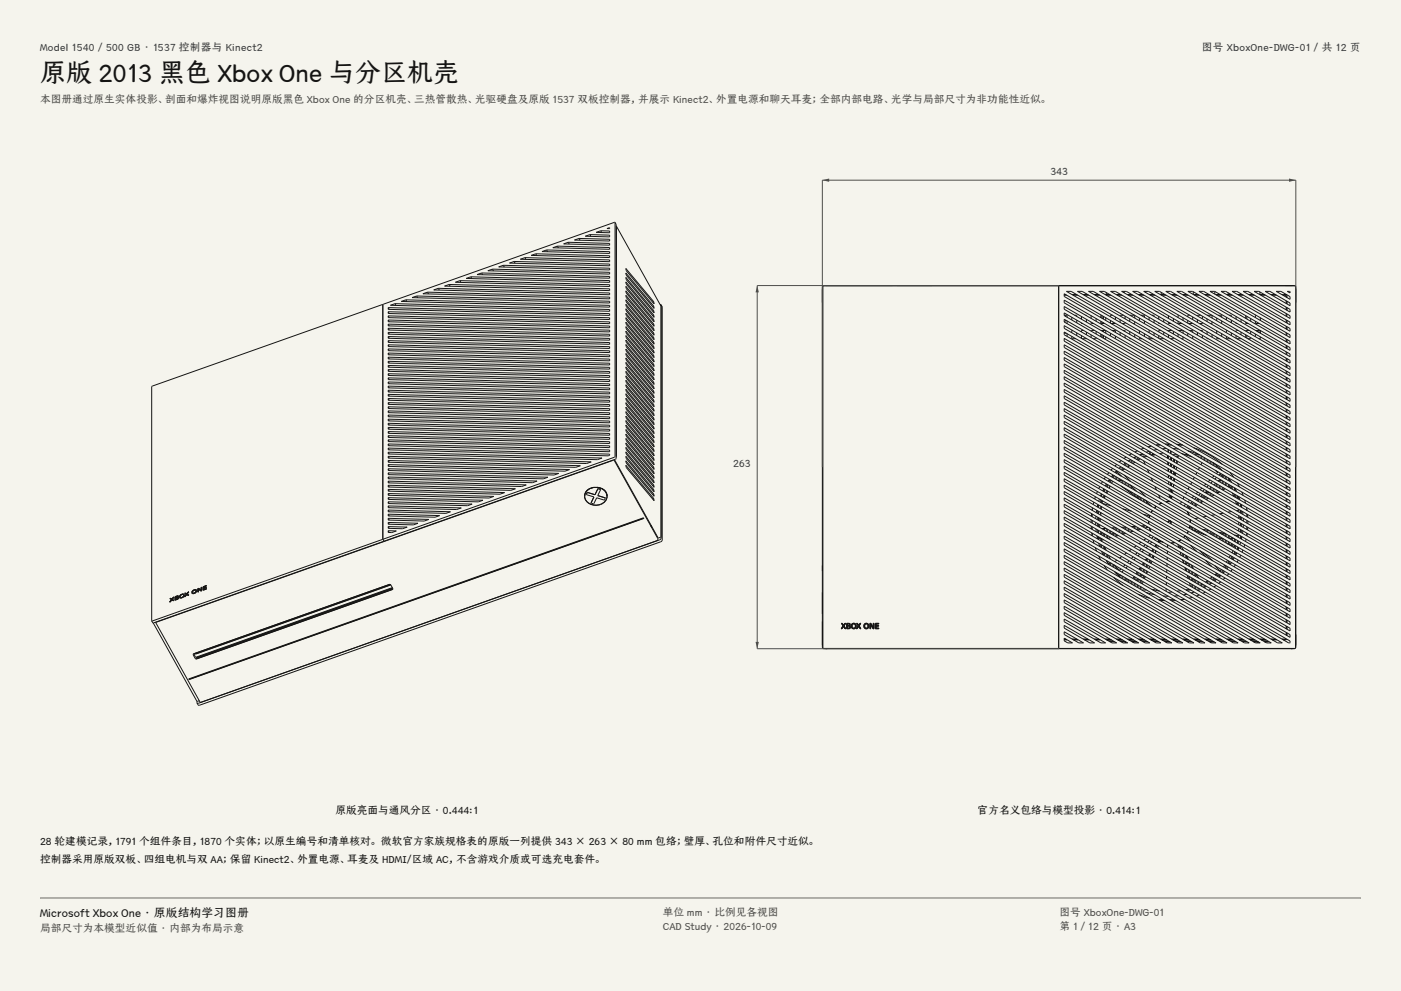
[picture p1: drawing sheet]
<svg xmlns="http://www.w3.org/2000/svg" width="420mm" height="297mm" viewBox="0 0 420 297" stroke-linecap="round" stroke-linejoin="round" font-family="sans-serif">
<g fill="#f5f4ed">
<path d="M0 0h420v297h-420z"/>
<path d="M12 12h396v275h-396z"/>
</g>
<g fill="none" stroke="#141413" stroke-width=".3">
<path d="M149.5 80l1.4-.5 31.9 .9v.5zM150.9 79.5l.3 .5M152.7 78.8l1.4-.4 28.7 .7v.6zM154.1 78.4l.3 .5M156 77.7l1.4-.5 25.4 .7v.5zM157.4 77.2l.3 .5M159.2 76.5l1.4-.4 22.2 .6v.5zM160.6 76.1l.3 .5M162.5 75.4l1.4-.5 18.9 .5v.6zM163.9 74.9l.3 .5M165.7 74.2l1.4-.4 15.7 .4v.5zM167.1 73.8l.3 .5"/>
<path d="M169 73.1l1.3-.5 12.5 .3v.6zM170.3 72.6l.3 .5M172.2 71.9l1.4-.4 9.2 .2v.5zM173.6 71.5l.3 .5M175.5 70.8l1.3-.5 6 .2v.5zM176.8 70.3l.3 .5M178.7 69.6l1.4-.4h2.7v.6zM180.1 69.2l.3 .5M182 68.5l.8-.2v.2zM184.4 66.7l-.1 70.2-69.5 24.6M184.4 66.7l-69.6 24.7M184.4 66.7l.3 .5"/>
<path d="M184.7 67.2h.1M184.7 67.2l-.1 70.3-69.5 24.6M184.7 67.8h.1M184.8 67.8h.1M184.8 67.8l13.4 24M184.8 67.8l-.1 69.2M114.8 91.3l-69.3 24.5v70.3M114.8 91.3v.1M114.8 91.3h.1M114.8 91.4v70.1M116.4 92.2l66.4 1.8v.5l-66.4-1.8zM116.4 93.4l66.4 1.8v.6l-66.4-1.8z"/>
<path d="M116.4 94.7l66.4 1.8v.5l-66.4-1.8zM116.4 95.9l66.4 1.8v.5l-66.4-1.8zM116.4 97.1l66.4 1.9v.5l-66.4-1.8zM116.4 98.4l66.4 1.8v.5l-66.4-1.8zM116.4 99.6l66.4 1.8v.6l-66.4-1.9zM116.4 99.6l.3 .6M116.4 97.1l.3 .6M116.4 95.9l.3 .5M116.4 94.7l.3 .5M116.4 93.4l.3 .6M116.4 92.2l.3 .5M116.4 98.4l.3 .5"/>
<path d="M117 91.5l1.4-.5 64.4 1.8v.5zM118.4 91l.3 .5M120.3 90.3l1.4-.4 61.1 1.6v.5zM121.7 89.9l.3 .5M123.5 89.2l1.4-.5 57.9 1.6v.5zM124.9 88.7l.3 .5M126.8 88l1.4-.4 54.6 1.4v.6zM128.2 87.6l.3 .5M130 86.9l1.4-.5 51.4 1.4v.5zM131.4 86.4l.3 .5M133.3 85.7l1.3-.4 48.2 1.3v.5zM134.6 85.3l.3 .5"/>
<path d="M136.5 84.6l1.4-.5 44.9 1.2v.6zM137.9 84.1l.3 .5M139.8 83.4l1.3-.4 41.7 1.1v.5zM141.1 83l.3 .5M143 82.3l1.4-.5 38.4 1.1v.5zM144.4 81.8l.3 .5M146.3 81.1l1.3-.4 35.2 .9v.5zM147.6 80.7l.3 .5M187.6 80.5l8.4 9.9 .1 .7-8.4-10zM187.6 81.8l8.4 10 .1 .6-8.4-9.9zM187.6 83.1l8.4 10 .1 .7-8.4-10zM187.6 84.5l8.4 9.9 .1 .7-8.4-10z"/>
<path d="M187.6 85.8l8.4 10 .1 .7-8.4-10zM187.6 87.2l8.4 9.9 .1 .7-8.4-10zM187.6 88.5l8.4 10 .1 .6-8.4-9.9zM187.6 89.8l8.4 10 .1 .7-8.4-10zM187.6 91.2l8.4 9.9 .1 .7-8.4-10zM187.6 92.5l8.4 10 .1 .7-8.4-10zM187.6 93.9l8.4 9.9 .1 .7-8.4-10zM187.6 95.2l8.4 10 .1 .6-8.4-9.9zM187.6 96.5l8.4 10 .1 .7-8.4-10zM187.6 97.9l8.4 10 .1 .6-8.4-10zM187.6 99.2l8.4 10 .1 .7-8.4-10zM196 90.4l-.4 .1"/>
<path d="M196 91.8l-.4 .1M196 93.1l-.4 .1M196 94.4l-.4 .2M196 95.8l-.4 .1M196 97.1l-.4 .1M196 98.5l-.4 .1M196 99.8l-.4 .1M197.9 91.3l.3 .1M198.2 91.8h.1M198.2 91.4v69.9l-.2 .4-138.5 49.1-.4-.1M198.2 91.4l.3 .5M198.2 91.8v69.1l-.9 .3"/>
<path d="M198.4 91.9h.1M198.5 91.9v70l-.2 .4-138.4 49-.4 .1-.4-.7M246.7 86.6l-.2 .1M247.6 85.6l-.1 .1M317.4 85.9l-.2-.2h-70.3l-.2 .2 .1 108.4h70.4l.2-.2M317.4 85.9l.2-.2h70.6l.2 .2-.1 108.4h-70.7l-.2-.2M317.4 85.9v108.2M319 94.5h.9v.6M319 88l67.7 39.1v.8l-67.7-39.1zM319 89.9l67.7 39.1v.8l-67.7-39zM319 91.9l67.7 39v.9l-67.7-39.1zM319 93.8l67.7 39.1v.8l-67.7-39.1z"/>
<path d="M319 95.7l67.7 39.1v.8l-67.7-39.1zM319 97.6l67.7 39.1v.8l-67.7-39.1zM319 99.5l67.7 39.1v.8l-67.7-39.1zM319 88.3h.4M319 99.9h.6M319 99.6h.2M319 88.5h.8M319.5 95.9l-.4 .6M319.6 94.5l-.2 .3M319.7 87.3h1.4l65.6 37.9v.8zM319.9 96.2l-.1 .8M321.3 95.1v.8"/>
<path d="M321.3 88.3h1.5M321.5 99l-.2 .2v.5M321.7 88.5h1.4M322.2 94.5h.6v.3M322.5 88.1v.2M322.8 95.9v.9M322.8 99.8v.8M323 87.3h1.4l62.3 36v.8zM324.2 96.8l.4 .2M324.2 94.8v.9M324.7 88.3h1.4M324.8 99l-.6 .1v.4"/>
<path d="M325 88.5h1.4M325.5 94.5l.2 .1M325.7 88.1v.2M325.7 94.6h.1M325.7 95.7v.8M325.7 99.5v.8M326.3 87.3h1.4l59 34.1v.8zM327.1 96.5v.4l.8 .1M327.1 94.6v.8M328 88.3h1.4M328.1 99h-.9l-.1 .2M328.3 88.5h1.4"/>
<path d="M328.6 95.5v.8M328.6 99.3v.8M329.6 87.3h1.4l55.7 32.2v.8zM330 96.3v.6l1.2 .1M330.1 99l1.4 .1v.8M330.2 94.5l-.2 .1v.6M330.3 94.6v.8M330.3 96.5v.5M330.3 99v.2M330.7 94.8v.8M330.7 96.7v.3M330.7 99v.4"/>
<path d="M331.3 88.3h1.4M331.5 95.2v.8M331.6 88.5h1.4M331.7 87.7v.6M332.9 96.8v.1M332.9 96v.8M332.9 99.9v.8M332.9 87.3h1.4l52.4 30.3v.8zM333 96.1h-.1M333.4 99l.9 .1 .1 .5M333.5 94.5h-.6v.4M333.8 96.5h.1"/>
<path d="M333.8 96.5l-.2 .5M334.4 96.9l-1.3 .1M334.4 95v.8M334.6 88.3h1.4M334.9 88.5h1.5M335.8 95.8v.8M335.8 99.6v.8M336.3 87.3h1.4l49 28.4v.8zM336.7 99l.5 .1 .1 .3M336.8 94.5h-.9l-.1 .2M337 87.3v.5M337.3 96.7l-.1 .3h-.8"/>
<path d="M337.3 94.7v.9M337.9 88.3h1.4M338.3 88.5h1.4M338.7 95.6v.8M338.7 99.4v.8M338.7 94.5h1.4l.1 .8M339.6 87.3h1.4l45.7 26.4v.9zM340 99l.2 .1M340.2 96.4l-.1 .5-.4 .1M341.2 88.3h1.4M341.6 88.5h1.4M341.6 95.3v.8"/>
<path d="M341.6 99.2v.8M341.6 99.1v.1M342 94.5h1l.1 .6M342.9 87.3h1.4l42.4 24.5v.8zM343.1 96.2l-.1 .8M343.5 87.3v.4M344.5 95.1v.8M344.5 88.3h1.4M344.7 99l-.2 .2v.5M344.9 88.5h1.4M345.3 94.5h.6l.1 .3M346 95.9v.9"/>
<path d="M346 99.8v.8M346.2 87.3h1.4l39.1 22.6v.8zM347.4 96.8l.3 .2M347.4 94.8v.9M347.8 88.3h1.4M348 99l-.6 .1v.4M348.1 87.6v.7M348.2 88.5h1.4M348.7 94.5l.2 .1M348.9 94.6h.1M348.9 95.7v.8M348.9 99.5v.8"/>
<path d="M349.5 87.3h1.4l35.8 20.7v.8zM350.3 96.5v.4l.7 .1M350.3 94.6v.8M351.1 88.3h1.4M351.3 99h-.9l-.1 .2M351.5 88.5h1.4M351.8 95.5v.8M351.8 99.3v.8M352.8 87.3h1.4l32.5 18.8v.8zM353.1 87.3v.2M353.2 96.3v.6l1.2 .1M353.2 99l1.4 .1 .1 .8"/>
<path d="M353.4 94.5l-.2 .1v.6M354.5 88.3h1.4M354.7 95.2v.8M354.8 88.5h1.4M356.1 96.8v.1M356.1 96v.8M356.1 99.9v.8M356.1 87.3h1.4l29.2 16.9v.8zM356.5 99l1 .1 .1 .5M356.7 94.5h-.6v.4M357.5 96.9l-1.2 .1M357.6 95v.8"/>
<path d="M357.7 87.4v.9M357.8 88.3h1.4M358.1 88.5h1.4M359 95.8v.8M359 99.6v.8M359.4 87.3h1.4l25.9 15v.8zM359.8 99l.6 .1 .1 .3M360 94.5h-.9l-.1 .2M360.5 96.7l-.2 .3h-.7M360.5 94.7v.9M361.1 88.3h1.4M361.4 88.5h1.4"/>
<path d="M361.9 95.6v.8M361.9 99.4v.8M361.9 94.5h1.4l.1 .8M362.7 87.3h1.4l22.6 13.1v.8zM363.2 99h.1M363.2 99l.2 .1M363.4 96.4l-.1 .5-.4 .1M364.2 87.3v.9M364.4 88.3h1.4M364.7 88.5h1.4M364.8 95.3v.8M364.8 99.2v.8"/>
<path d="M364.8 99.1v.1M365.2 94.5h1v.6M366 87.3h1.5l19.2 11.2v.8zM366.2 96.2v.8M367.7 95.1v.8M367.7 88.3h1.4M367.9 99l-.2 .2v.5M368.1 88.5h1.4M368.2 87.7v.6M368.5 94.5h.6v.3M369.1 95.9v.9v-.5M369.1 99.8v.8"/>
<path d="M369.4 87.3h1.4l15.9 9.2v.9zM370.6 96.8l.3 .2M370.6 94.8v.9M371 88.3h1.4M371.2 99l-.6 .1v.4M371.4 88.5h1.4M371.8 94.5l.2 .1M372 94.6h.1M372 95.7v.8M372 99.5v.8M372.7 87.3h1.4l12.6 7.3v.8zM373.4 96.5l.1 .4 .7 .1"/>
<path d="M373.4 94.6v.8M373.8 94.8v.8M373.8 96.7v.3M373.8 99v.4M374.3 88.3h1.4M374.5 99h-.9l-.2 .2M374.7 88.5h1.4M374.9 95.5v.8M374.9 99.3v.8M376 87.3h1.4l9.3 5.4v.8zM376.3 96.3l.1 .6 1.1 .1M376.5 99v.1"/>
<path d="M376.5 99h-.1M376.5 99l1.3 .1v.8M376.5 94.5l-.2 .1v.6M376.7 99a.91 .91 0 0 0 1.1 .5M377.6 88.3h1.4M377.7 87.5v.8M377.8 99.7h-.2M377.8 95.2v.8M378 88.5h1.4M379.3 87.3h1.4l6 3.5v.8zM380.9 88.3h1.4M381.3 88.5h1.4"/>
<path d="M382.6 87.3h1.4l2.7 1.6v.8zM384.2 88.3h.8M384.6 88.5h.8l.2 .5M385 88.3l.7 .1 .1 .8M385 88.3v.2M385.3 88.3l.1 .2M385.6 88.9h.2M385.6 90.1v.9M385.6 92v.9M385.6 94v.8M385.6 95.9v.8M385.6 97.8v.8"/>
<path d="M385.6 99.7v.8M385.8 90.3v.8M385.8 92.2v.8M385.8 94.1v.8M385.8 96v.8M385.8 97.9v.8M385.8 99.8v.8M385.9 87.3l.8 .1v.4zM387.4 85.6l.1 .1M388.3 85.7l-141.3-.1-.5 .5v107.8l.3 .4h141.5M388.4 85.8v108.4M388.4 86.6l.1 .1"/>
<path d="M116.4 100.9l66.4 1.8v.5l-66.4-1.8zM116.4 102.1l66.4 1.8v.5l-66.4-1.8zM116.4 103.3l66.4 1.8v.6l-66.4-1.8zM116.4 104.6l66.4 1.8v.5l-66.4-1.8zM116.4 105.8l66.4 1.8v.5l-66.4-1.8zM116.4 107l66.4 1.9v.5l-66.4-1.8zM116.4 108.3l66.4 1.8v.5l-66.4-1.8zM116.4 109.5l66.4 1.8v.6l-66.4-1.8zM116.4 110.8l66.4 1.8v.5l-66.4-1.8zM116.4 112l66.4 1.8v.5l-66.4-1.8zM116.4 113.2l66.4 1.8v.6l-66.4-1.8zM116.4 114.5l66.4 1.8v.5l-66.4-1.8z"/>
<path d="M116.4 115.7l66.4 1.8v.6l-66.4-1.9zM116.4 117l66.4 1.8v.5l-66.4-1.8zM116.4 118.2l66.4 1.8v.5l-66.4-1.8zM116.4 119.4l66.4 1.8v.6l-66.4-1.8zM116.4 119.4l.3 .6M116.4 118.2l.3 .5M116.4 115.7l.3 .5M116.4 114.5l.3 .5M116.4 113.2l.3 .6M116.4 117l.3 .5M116.4 112l.3 .5M116.4 110.8l.3 .5"/>
<path d="M116.4 109.5l.3 .6M116.4 108.3l.3 .5M116.4 104.6l.3 .5M116.4 103.3l.3 .6M116.4 102.1l.3 .5M116.4 100.9l.3 .5M116.4 107l.3 .6M116.4 105.8l.3 .5M187.6 105.9l8.4 10 .1 .7-8.4-10zM187.6 119.3l8.4 10 .1 .7-8.4-10zM187.6 100.6l8.4 9.9 .1 .7-8.4-10zM187.6 101.9l8.4 10 .1 .6-8.4-9.9z"/>
<path d="M187.6 103.2l8.4 10 .1 .7-8.4-10zM187.6 104.6l8.4 10 .1 .6-8.4-10zM187.6 107.3l8.4 9.9 .1 .7-8.4-10zM187.6 108.6l8.4 10 .1 .6-8.4-9.9zM187.6 118l8.4 10 .1 .6-8.4-9.9zM187.6 109.9l8.4 10 .1 .7-8.4-10zM187.6 111.3l8.4 10 .1 .6-8.4-9.9zM187.6 112.6l8.4 10 .1 .7-8.4-10zM187.6 114l8.4 9.9 .1 .7-8.4-10zM187.6 115.3l8.4 10 .1 .6-8.4-9.9zM187.6 116.6l8.4 10 .1 .7-8.4-10zM196 115.9l-.4 .1"/>
<path d="M196 101.1l-.4 .2M196 102.5l-.4 .1M196 103.8l-.4 .1M196 105.2l-.4 .1M196 106.5l-.4 .1M196 107.9l-.4 .1M196 109.2l-.4 .1M196 110.5l-.4 .2M196 111.9l-.4 .1M196 113.2l-.4 .1M196 114.6l-.4 .1M196 117.2l-.4 .2"/>
<path d="M196 118.6l-.4 .1M196 119.9l-.4 .1M319 101.4l67.7 39.1v.8l-67.7-39.1zM319 103.3l67.7 39.1v.8l-67.7-39.1zM319 105.2l67.7 39.1v.8l-67.7-39.1zM319 107.1l67.7 39.1v.8l-67.7-39zM319 109.1l67.7 39v.9l-67.7-39.1zM319 111l67.7 39.1v.8l-67.7-39.1zM319 112.9l67.7 39.1v.8l-67.7-39.1zM319 114.8l67.7 39.1v.8l-67.7-39.1zM319 116.7l67.7 39.1v.8l-67.7-39.1zM319 118.6l67.7 39.1v.8l-67.7-39.1z"/>
<path d="M319 101.5h.2M319.9 100v.8M321.3 100.8v.7h1.2M324.2 101.4h.1M324.2 100.6v.8M325.7 101.4l-1.3 .1M327.1 100.3v.9M328.6 101.2l-.1 .3h-.8M330 100.1v.8M330.3 100.3v.8M330.7 100.5v.8M331.5 101v.5h-.5"/>
<path d="M334.4 100.7l-.1 .8M337.3 100.5v.8M338.7 101.3l.4 .2M340.2 100.2v.9M341.6 101.1v.4h.8M343.1 100v.8M344.5 100.8v.7h1.2M347.4 101.4h.1M347.4 100.6v.8M348.9 101.4l-1.3 .1M350.3 100.3v.9M351.8 101.2l-.2 .3h-.7"/>
<path d="M353.2 100.1v.8M354.7 101l-.1 .5h-.4M357.6 100.7l-.1 .8M360.5 100.5v.8M361.9 101.3l.3 .2M363.4 100.2v.9M364.8 101.1v.4h.8M366.2 100v.8M367.7 100.8v.7h1.2M370.6 101.4h.1M370.6 100.6v.8M372 101.4l-1.2 .1"/>
<path d="M373.4 100.3v.9M373.8 100.5v.8M374.9 101.2l-.1 .3h-.7M376.3 100.1v.8M377.8 101v.5h-.4M385.6 101.6v.8M385.6 103.5v.8M385.6 105.4v.8M385.6 107.3v.9M385.6 109.3v.8M385.6 111.2v.8M385.6 113.1v.8"/>
<path d="M385.6 115v.8M385.6 116.9v.8M385.6 118.8v.8M385.8 101.7v.8M385.8 103.6v.8M385.8 105.5v.9M385.8 107.5v.8M385.8 109.4v.8M385.8 111.3v.8M385.8 113.2v.8M385.8 115.1v.8M385.8 117v.8"/>
<path d="M385.8 118.9v.8M116.4 134.3l66.4 1.8v.3l-.5 .2-65.9-1.8zM116.4 136.8l60.8 1.6-1.3 .5-59.5-1.6zM116.4 138l57.6 1.6-1.4 .5-56.2-1.6zM116.4 139.2l54.3 1.5-1.3 .5-53-1.4zM116.4 120.7l66.4 1.8v.5l-66.4-1.8zM116.4 121.9l66.4 1.8v.5l-66.4-1.8zM116.4 123.1l66.4 1.9v.5l-66.4-1.8zM116.4 124.4l66.4 1.8v.5l-66.4-1.8zM116.4 125.6l66.4 1.8v.6l-66.4-1.9zM116.4 126.9l66.4 1.8v.5l-66.4-1.8zM116.4 128.1l66.4 1.8v.5l-66.4-1.8z"/>
<path d="M116.4 129.3l66.4 1.8v.6l-66.4-1.8zM116.4 130.6l66.4 1.8v.5l-66.4-1.8zM116.4 131.8l66.4 1.8v.5l-66.4-1.8zM116.4 133.1l66.4 1.8v.5l-66.4-1.8zM116.4 135.5l64.1 1.8-1.4 .5-62.7-1.7zM116.4 139.2l.3 .6M116.4 138l.3 .5M116.4 136.8l.3 .5M116.4 135.5l.3 .6M116.4 130.6l.3 .5M116.4 123.1l.3 .6M116.4 120.7l.3 .5"/>
<path d="M116.4 134.3l.3 .5M116.4 133.1l.3 .5M116.4 131.8l.3 .5M116.4 129.3l.3 .6M116.4 128.1l.3 .5M116.4 126.9l.3 .5M116.4 125.6l.3 .6M116.4 124.4l.3 .5M116.4 121.9l.3 .5M183.8 137.9l-137.2 48.6M184 137.8l13.2 23.6M184.2 137.7l13.1 23.5"/>
<path d="M187.6 122l8.4 10 .1 .6-8.4-9.9zM187.6 123.4l8.4 9.9 .1 .7-8.4-10zM187.6 136.8l8.4 9.9 .1 .7-8.4-10zM187.6 120.7l8.4 9.9 .1 .7-8.4-10zM187.6 124.7l8.4 10 .1 .6-8.4-9.9zM187.6 127.4l8.4 9.9 .1 .7-8.4-10zM187.6 128.7l8.4 10 .1 .6-8.4-9.9zM187.6 130.1l8.4 9.9 .1 .7-8.4-10zM187.6 132.7l8.4 10 .1 .7-8.4-10zM187.6 134.1l8.4 9.9 .1 .7-8.4-10zM187.6 135.4l8.4 10 .1 .6-8.4-9.9zM187.6 138.1l8.4 10 .1 .6-8.4-9.9z"/>
<path d="M187.6 139.4l8.4 10 .1 .7-8.4-10zM187.6 126l8.4 10 .1 .7-8.4-10zM187.6 131.4l8.4 10 .1 .6-8.4-9.9zM196 128l-.4 .1M196 130.6l-.4 .2M196 132l-.4 .1M196 134.7l-.4 .1M196 137.3l-.4 .2M196 138.7l-.4 .1M196 121.3l-.4 .1M196 122.6l-.4 .1M196 123.9l-.4 .2"/>
<path d="M196 125.3l-.4 .1M196 126.6l-.4 .1M196 129.3l-.4 .1M196 133.3l-.4 .1M196 136l-.4 .1M319 120.5l67.7 39.1v.8l-67.7-39.1zM319 122.4l67.7 39.1v.8l-67.7-39zM319 124.4l67.7 39v.9l-67.7-39.1zM319 126.3l67.7 39v.9l-67.7-39.1zM319 128.2l67.7 39.1v.8l-67.7-39.1zM319 130.1l67.7 39.1v.8l-67.7-39.1zM319 132l67.7 39.1v.8l-67.7-39.1z"/>
<path d="M319 133.9l67.7 39.1v.8l-67.7-39.1zM319 135.8l67.7 39.1v.8l-67.7-39.1zM319 137.7l67.7 39.1v.8l-67.7-39.1zM319 139.6l67.7 39.1v.8l-67.7-39zM334.8 139.2l-.6 .5M336 139.9l-.5 .5M336.1 138l-.6 .5M337.3 138.9v.6M337.4 138.8l-.6 .4M337.5 138.9v.8M337.6 137l-.6 .4M338.2 139.2v.7"/>
<path d="M338.4 138v.3M338.4 139.4v.3M338.7 139.5l-.6 .5M338.9 137.7l-.6 .5M339.1 137.8v.9M339.2 136l-.7 .4M339.4 138v.8M340 137.1v.2M340 138.4v.3M340.3 138.5l-.7 .5M340.3 137v.4M340.6 136.8l-.7 .4"/>
<path d="M340.9 137v.8M341 135.1l-.8 .4M341.2 137.1v.8l.6-.4M341.7 136.3h1.3M342.5 136l-.9 .3M342.7 136.7v.2M342.8 136.7h-.1M342.8 136.7h.2v.3M342.8 138.1l.5 1.1M342.9 134.3l-.8 .3M343.7 136.7l-.1 .1M343.7 136.7h.1"/>
<path d="M343.9 136.8l-1 .2M344.5 135.3l-.9 .2M344.7 135.4v.8M344.8 135.4v.8M344.9 136.3h1.3M345.1 133.7l-.9 .2M345.5 135.8v.5M345.6 135.9v.4M346.3 136.3l-1 .2M346.7 133.4h1.2M346.9 134.7l-1 .2M347.7 133.2l-1.2 .2"/>
<path d="M348.7 135.7l-1 .3M349.7 134.4l-1.2 .1M349.8 133.4h1.4M350 136.5v.8v-.6h.3v.8M350.1 138.4v.9M350.2 133.1v.3M350.2 134.7v.8M350.3 133.1v.3M350.3 134.7v.8M350.3 138.6v.8M350.6 133l-1.3 .1M350.9 137v.8"/>
<path d="M350.9 138.9v.9M351 133.2v.2M351 135.1v.9M351 133.3v.1M351 135.2v.8M351.2 137.2v.8M351.2 139.1v.8M351.5 136.3h1.4M351.6 134.4l1.7 .2M351.8 137.6v.8M351.8 139.5v.8M352.1 137.7v.8"/>
<path d="M352.1 139.6v.8M352.7 140l-.1 .7M352.7 133.1l1.8 .3h-1.4M352.7 136.7v.3M352.7 138.1v.8M352.8 136.7h-.1M352.8 136.7h.2M353 136.7h.1M353 138.2l-.1 .8M353 136.7v.4M353.3 136.5l-.2 .7M354.1 135.9l3.3 1"/>
<path d="M355.4 136.3h.8M355.6 135.9v.4M355.7 136v.3M356.1 135.1l3.6 1.3M356.4 135.2v.1M356.5 135.2v.1M356.6 136.7h.1M357.3 136.9h.1M357.8 134.2a23.5 23.5 0 0 1 8.6 4.9M358.1 136.3h1.4M359.1 136.7v.1M359.2 136.7h-.1"/>
<path d="M359.2 136.7h.2M359.4 136.7h.1M359.4 136.7v.3M360 136.7v.7M360.1 136.7h-.1M360.1 136.7h.2M360.3 136.7h.1M360.3 136.7v.8M360.4 138.7l-.4 .6M360.9 137.1v.8M361.2 137.2v.8M361.9 137.6v.8"/>
<path d="M362.1 137.8v.8M362.8 138.1v.8M363 138.3v.8M363.5 138.6l2.9 2.4M363.7 138.7v.8M363.9 138.9v.7M364.6 139.4v.6M364.9 139.6v.5M385.6 120.7v.8M385.6 122.6v.8M385.6 124.5v.9M385.6 126.5v.8"/>
<path d="M385.6 128.4v.8M385.6 130.3v.8M385.6 132.2v.8M385.6 134.1v.8M385.6 136v.8M385.6 137.9v.8M385.6 139.8v.8M385.8 120.8v.9M385.8 122.8v.8M385.8 124.7v.8M385.8 126.6v.8M385.8 128.5v.8"/>
<path d="M385.8 130.4v.8M385.8 132.3v.8M385.8 134.2v.8M385.8 136.1v.8M385.8 138v.9M385.8 140v.8M116.4 159.1h2.4l-1.4 .5h-1zM116.4 140.5l51.1 1.4-1.4 .5-49.7-1.4zM116.4 141.7l47.9 1.3-1.4 .5-46.5-1.3zM116.4 143l44.6 1.2-1.4 .5-43.2-1.2zM116.4 144.2l41.4 1.1-1.4 .5-40-1.1zM116.4 145.4l38.1 1.1-1.4 .5-36.7-1z"/>
<path d="M116.4 146.7l34.9 .9-1.4 .5-33.5-.9zM116.4 147.9l31.6 .9-1.4 .5-30.2-.9zM116.4 149.1l28.4 .8-1.4 .5-27-.7zM116.4 150.4l25.1 .7-1.3 .5-23.8-.7zM116.4 151.6l21.9 .6-1.4 .5-20.5-.5zM116.4 152.9l18.6 .5-1.3 .5-17.3-.5zM116.4 154.1l15.4 .4-1.4 .5-14-.4zM116.4 155.3l12.2 .4-1.4 .5-10.8-.3zM116.4 156.6l8.9 .2-1.4 .5-7.5-.2zM116.4 157.8l5.7 .2-1.4 .5-4.3-.2zM116.4 159.1l.3 .5M116.4 157.8l.3 .6"/>
<path d="M116.4 156.6l.3 .5M116.4 155.3l.3 .6M116.4 154.1l.3 .5M116.4 152.9l.3 .5M116.4 151.6l.3 .6M116.4 150.4l.3 .5M116.4 149.1l.3 .6M116.4 147.9l.3 .5M116.4 146.7l.3 .5M116.4 145.4l.3 .6M116.4 144.2l.3 .5M116.4 143l.3 .5"/>
<path d="M116.4 141.7l.3 .6M116.4 140.5l.3 .5M175.2 148.4l.1 .3M175.3 148.7a3.5 3.5 0 0 0 2.6 2.6 3.5 3.5 0 0 0 3.5-1.1l.6-1.5M175.3 148.7a3.5 3.5 0 0 1 5.6-2l.9 1.2 .2 .8M175.3 148.7h.1M175.7 147.2a3.9 3.9 0 0 1 6.2 .7 3.1 3.1 0 0 1-4.1 3.5 2.65 2.65 0 0 1-2.1-4.2zM175.8 148.2h.1M175.8 148.2l.4-.6 2.2 .7M175.8 148.2l2.3 .7-.9 1.8M176 147h.1M177.2 150.7h.1"/>
<path d="M178.1 146.1a2.98 2.98 0 0 0-2.8 2.6M178.4 148.3h.1M179.1 146.1a2.98 2.98 0 0 1 2.9 2.6M180 146.8l-.8 1.7 2.3 .8M180.1 146.7l-.9-.2-.8 1.8M180.1 146.7h.1M180.6 146.5h.1M181 146.8h.1M181.3 147.1h.1M181.5 149.3l-.4 .6-2.2-.7-.9 1.7-.8-.2M181.5 149.3h.1M181.9 148.1h.1"/>
<path d="M181.9 148.1v.1M181.9 148.2v.1M182 148.7h.1M182 148.4v.3M193 155.4l-136.3 48.3-.1-.2M193 155.3l-136.4 48.2M193 155.3h.1M193 155.3v.1M193 155.3l-.1-.1-136.3 48.3M195.2 157.5v.4M195.3 157.7v.4M196 140l-.4 .1"/>
<path d="M196 142.7l-.4 .1M196 144l-.4 .2M196 145.4l-.4 .1M196 146.7l-.4 .1M196 148.1l-.4 .1M196 149.4l-.4 .1M196 141.4l-.4 .1M319 153l67.7 39.1v.5l-.4 .1-67.3-38.9zM319 158.8l58.8 33.9h-1.4l-57.4-33.1zM319 156.8l62.1 35.9h-1.4l-60.7-35zM319 154.9l65.4 37.8h-1.4l-64-37zM319 141.6l67.7 39v.9l-67.7-39.1z"/>
<path d="M319 143.5l67.7 39.1v.8l-67.7-39.1zM319 145.4l67.7 39.1v.8l-67.7-39.1zM319 147.3l67.7 39.1v.8l-67.7-39.1zM319 149.2l67.7 39.1v.8l-67.7-39.1zM319 151.1l67.7 39.1v.8l-67.7-39.1zM327.1 155.8v.8M327.1 157.7l.1 .8M327.2 153.9v.8M327.3 159.7l.2 .9M327.4 152.6v.3M327.4 154v.9M327.4 156v.8"/>
<path d="M327.4 157.9v.8M327.4 159.8v.7M327.5 152.2l-.1 .7M327.9 150.5l-.2 .7M328.4 148.9l-.2 .7M328.5 156.6v.8M328.5 154.7v.8M328.6 158.5v.9M328.8 152.9l-.1 .8M329 147.3l-.3 .7M329.1 151.4v.6M329.1 153.1v.8"/>
<path d="M329.1 155v.8M329.1 156.9v.8M329.1 158.8v.8M329.1 151.2l-.1 .7M329.3 151.3v.8M329.3 153.2v.9M329.3 155.2v.8M329.3 157.1v.8M329.3 159v.8M329.5 155.2v.9M329.6 149.6l-.2 .7M329.7 157.3l-.1 .7"/>
<path d="M329.7 145.8l-.3 .6M329.9 155.5l-.1 .7M330 148.5v.2M330 149.8v.8M330 151.7v.8M330 153.6v.6M330 159.3v.9M330 153.6v.8M330.2 148l-.3 .7M330.2 151.8l-.1 .8M330.3 148v.8M330.3 149.9v.9l.3-.6"/>
<path d="M330.3 159.5v.8M330.5 149h.4M330.5 150.9l2.6 .7M330.5 144.4l-.3 .6M330.6 147.1l.3-.6v.8M330.9 148.4v.8M330.9 158.4v.4M330.9 159.9v.8M331.2 149h.1M331.2 146.6v.9M331.2 148.6v.5M331.2 158.4v.5"/>
<path d="M331.4 148.7l-.4 .6M331.4 147.6h.4M331.4 143l-.4 .6M331.6 158.4h-1.3M331.7 145l-.4 .6M331.8 145.1v.8M331.8 147v.8M331.8 158.5v.8M332.1 145.3v.8M332.1 147.2h.1M332.1 158.6v.9M332.1 147.2l-.3 .6"/>
<path d="M332.4 144h.3M332.4 141.6l-.4 .6M332.6 143.7l-.4 .5M332.7 143.7v.8M332.7 145.6v.3M332.7 159v.8M332.8 145.7l-.3 .6M333 144h.2M333 143.9v.8M333 159.2v.8M333.2 142.9l.4-.6v.8M333.3 158.2h1.2v.8"/>
<path d="M333.4 142.6h.2M333.6 140.4l-.5 .5M333.6 144.2l-.4 .6M333.6 158.2v.2M333.6 159.5v.8M333.9 142.6h.2M333.9 142.5v.8M333.9 158.2v.4M333.9 159.7v.8M334.5 141.3v.5M334.5 142.9v.8M334.8 141.1l-.5 .5"/>
<path d="M334.8 141.1v.8M334.8 143v.8M334.8 158.3v.8M334.9 141.2v.3l1.3 1.2M335 141.2h-.1M335.1 144h.3M335.4 142v.3M335.4 143.4v.8M335.4 158.7v.8M335.7 142.4l.1 .1M335.7 144h.7M335.7 140.2v.3"/>
<path d="M335.7 142.3v.1M335.7 143.5v.9M335.7 158.8v.8M336 142.6h.1M336.1 145.7l5.5 4M336.4 140.1v.8M336.4 143.9v.8M336.4 145.8v.1M336.4 158v.1M336.4 159.2v.8M336.6 152.5l2.6 .7M336.6 140.2v.7"/>
<path d="M336.6 144.1v.8M336.6 146v.1M336.6 158v.3M336.6 159.4v.7M337 142.4l1.9 1.9M337.2 140.6l-.7 .4M337.3 144.4v.9M337.3 146.3v.2M337.3 158v.6M337.3 159.7v.2M337.5 157.9l-1.3 .1M337.5 159.9l-.9 .2"/>
<path d="M337.5 144.6v.8M337.5 146.5v.2M337.5 158v.8M338.2 145v.8M338.2 146.9v.3M338.2 158.3v.9M338.4 145.1v.8M338.4 147v.4M338.4 158.5v.8M338.7 147.6h.4M338.8 145.3l1.9 1.9M339.1 145.6v.7"/>
<path d="M339.1 147.4v.4M339.1 158.9v.5M339.4 145.9v.6M339.4 157.8v.1M339.4 159v.4M339.4 147.6v.4M339.8 159.2l-1 .3M340 146.5v.3M340 147.9v.6M340 157.8v.5M340.3 146.8v.2M340.3 148.1v.6"/>
<path d="M340.3 157.7v.8M340.4 157.7l-1.2 .1M340.6 149h.3M340.9 148.5v.7M340.9 158v.8M341.2 149h.6M341.2 148.6v.8M341.2 158.2v.7M341.5 146.9l2 1.9M341.8 149v.8M341.8 158.5v.2M342 158.6l-1 .3"/>
<path d="M342.1 149.1v.8M342.7 154.1l1.9 .5M342.7 149.5v.8M342.7 157.6v.4M343 149.7v.8M343 157.6v.5M343.3 149.8l1.9 1.9M343.4 157.5l-1.3 .1M343.6 150.2v.6M343.6 157.7v.5M343.9 150.4v.6M343.9 157.8v.3"/>
<path d="M344 140.7l.4 1M344.2 158l-.9 .3M344.3 156.4h.1M344.4 156.2v.8zM344.5 155h.1M344.5 158.2l.1 .1M344.5 154.9v.3zM344.6 158.2h.1M344.6 151.1v.3M344.6 158.2v.1M344.6 154.6l.1-.1-.2 .4M344.6 154.6l-.1 .3"/>
<path d="M344.6 158.3l.3 .9M344.6 158.2l.4 1.1M344.8 154.5l-.2 .7M344.8 151.4v.1M344.8 158.8v.2M345.1 143.2l.5 1.1M345.5 153.1l-.4 .5M345.5 153l-.4 .6M346.1 151.4l.3 .6M346.2 145.8l.5 1.1M346.4 152h.1M346.6 151.7l-.2 .2"/>
<path d="M346.6 151.8h.1M346.7 151.8l-.6 .5 .3-.3M347.3 148.3l.5 1.1M348.1 150.8h.1M348.1 150.8l-.6 .3M348.2 150.7l-.1 .1M348.3 150.8l-.7 .3M350 150.3v.1M350.2 140.4v.8M350.2 150.3l-.7 .1M350.2 156.6a.37 .37 0 0 1 .6-.4 .37 .37 0 0 1 0 .7M350.2 156.2h.8v.6l-.1 .1 .1-.6-.5-.2-.4 .4z"/>
<path d="M350.2 142.4l.1 .8M350.3 142.6h.4M350.3 140.5v.8M350.3 142.4v.7M350.3 150.3v.1M350.3 156.2v.2M350.3 150.3l.3-.1-.4 .1M350.3 150.3h.1M350.3 150.3h-.1M350.3 144.3l.1 .9M350.4 146.3l.1 .8M350.5 148.3l.1 .8"/>
<path d="M350.6 149h.3M350.8 150.3l-1.2 .1M350.9 140.9v.8M350.9 142.8v.8M350.9 144.7v.8M350.9 146.6v.8M350.9 148.5v.8M350.9 156.2v.2M350.9 156.7v.2M351.2 149h.1M351.2 141v.8M351.2 142.9v.8"/>
<path d="M351.2 144.8v.8M351.2 146.7v.9M351.2 148.7v.8M351.3 147.6h.2M351.3 148.7l-.1 .8M351.6 147l-.1 .7M351.6 144h.2M351.8 141.4v.8M351.8 143.3v.8M351.8 145.2v.4M351.9 145.2l-.1 .8M352.1 141.5v.8"/>
<path d="M352.1 143.4v.5M352.2 143.5l-.2 .7M352.4 141.7l-.1 .8M354.2 150.4l-.3 .6M355 148.9l-.4 .6M355.5 151.1l-.6 .5M355.7 147.5l-.3 .6M355.9 153.3l.5 1.1M356 153.3l.5 1.1M356.2 151.5l-.5 .6M356.2 159.2l-.3 .6M356.3 159.2l-.4 .7"/>
<path d="M356.4 151.9v.6M356.4 154.1v.2M356.5 146l-.3 .6M356.6 151.7l-.6 .5M356.7 151.8v.8M356.7 157.9v.5M356.7 149.9l-.5 .5M356.7 157.6l-.1 .7M356.8 155.7v.8M356.8 157.7v.3M356.8 157.7h.1M356.8 158l.9 .1"/>
<path d="M356.8 156.4h.1M356.8 155.7l.1 .4M356.9 156.1v.5M356.9 155.8v.3M356.9 156.6h.1M357.2 158.7l4.5 1.8M357.3 144.5l-.3 .6M357.3 152.2h.1M357.3 158.1v.6M357.3 152.2l-.7 .4M357.4 150.3l-.5 .5M357.6 150.9v.3"/>
<path d="M357.6 158.1v.7M357.9 150.6l-.6 .5M357.9 148.7l-.5 .5M358.1 143.1l-.4 .6M358.2 150.8v.8l.8-.4M358.2 158.4v.7M358.5 150.9v.6M358.5 158.6v.6M358.6 149.1l-.5 .5M358.8 141.6l-.3 .6M359.1 147.5l-.5 .5M359.1 149.5v.7"/>
<path d="M359.1 159v.4M359.2 149.4l-.6 .5M359.2 155.2l-1 .2M359.4 149.6v.8M359.4 159.1v.4M359.6 140.1l-.3 .6M359.8 147.9l-.5 .5M360 148.7v.1M360 149.9v.7M360 159.5v.3M360.3 148.5v.5h.6M360.3 150.1v.4"/>
<path d="M360.3 159.6v.3M360.3 146.3l-.5 .5M360.5 158.6l2 .4M360.5 148.3l-.6 .5M360.6 150.3l-.7 .4M360.9 148.5v.9M360.9 158.7v.2M361 146.7l-.5 .5M361.2 149h.5M361.2 148.7v.8M361.2 158.8v.3M361.3 147.6h.6"/>
<path d="M361.5 145.1l-.5 .5M361.7 154.7l-1 .2M361.8 147.1l-.6 .5M361.9 147.2v.8M361.9 149.1v.5M361.9 158.9v.5M362.1 147.6h.5M362.1 147.3v.8M362.1 149.2v.2M362.1 158.9v.7M362.3 145.5l-.6 .5M362.3 149.3l-.7 .4"/>
<path d="M362.7 143.8l-.5 .6M362.8 146.3v.3M362.8 147.7v.8M362.8 159.2v.8M363 146.1v.6M363 147.8v.9M363 159.3v.8M363.1 146l-.5 .5M363.5 144.3l-.5 .5M363.7 146.3v.8M363.7 148.2v.4M363.7 159.7v.8"/>
<path d="M363.9 142.6l-.5 .5M363.9 145.3v.1M363.9 146.5v.8M363.9 148.4h.1M363.9 159.8v.8M364 148.4l-.7 .4M364.2 154.3l-1 .2M364.3 140.9l.7 .6M364.4 144.8l-.5 .5M364.5 147.6h.1M364.6 141.1v.1M364.6 144.9v.8"/>
<path d="M364.6 146.8v.8M364.7 143.1l-.5 .5M364.9 147.6h.4M364.9 141.2v.2M364.9 145.1v.8M364.9 147v.8M365 141.5h.1M365.1 141.4l-.2 .1M365.1 141.4h-.2M365.2 141.4l-.6 .5M365.2 144.2l.6-.5v.8M365.3 159.5l2 .4v.8"/>
<path d="M365.4 144h.1M365.5 140.2v.3M365.5 143.9v.4M365.5 145.4v.9M365.5 147.4v.1M365.5 159.5v.1M365.6 147.4l-.7 .4M365.7 142.1l1 .8-.2 .1M365.8 144h.5M365.8 140.4v.3M365.8 142v.1M365.8 145.6v.8"/>
<path d="M365.8 159.6v.2M365.9 141.9l-.5 .5M366.4 142.6h.1M366.4 141h.1M366.4 142.1v.5M366.4 144.1v.8M366.4 146v.8M366.4 159.7v.5M366.7 142.6h.5M366.7 142.3v.8M366.7 144.2v.8M366.7 146.1v.7"/>
<path d="M366.7 159.7v.6M366.7 153.8l-1.1 .2M367.3 146.5l-.7 .4M367.3 142.7v.8M367.3 144.6v.8M367.6 142.8v.8M367.6 144.7v.8M368.2 144h.1M368.2 143.2v.8M368.2 145.1v.8M368.3 145.9l.4-.2 .2 .6M368.3 143.2l.9 1.4"/>
<path d="M368.5 144h.3M368.5 143.5v.7M368.5 145.3v.5M368.7 141.6l1.1 1.4M369.1 144.4v.1M369.1 145.6v.8M369.2 153.3l-1.1 .2M369.4 145.8v.8M369.5 147.7l.3 1.1M370 146.2v.8M370 148.1v.8M370.2 146.2l.6 1.2"/>
<path d="M370.3 149h.7M370.3 146.5v.6M370.3 148.2v.8M370.4 150.2l.4 1M370.9 144.8l.7 1.1M371 148.6v.8M371 150.5v.8M371.2 149h.2M371.2 148.8v.8M371.2 150.7v.8M371.3 152.6l.1 .3M371.3 158.4v.8"/>
<path d="M371.4 148.8l.3 1M371.4 156.5v.8M371.4 155h.5M371.4 154.6v.8M371.4 152.9l-.8 .1M371.4 152.9v.6M371.9 151v.8M371.9 152.9v.9M371.9 154.9v.8M371.9 156.8v.8M371.9 158.7v.8M372.1 151.2l.2 .9"/>
<path d="M372.1 155.1h.2M372.1 151.4v.6M372.1 153.1v.8M372.1 155v.8M372.1 156.9v.8M372.1 158.8v.8M372.3 147.4l.4 1.1M372.5 159.8h.1M372.5 153.3l.1 .9M372.6 159.1l-.1 .8M372.7 155.3v.9M372.7 157.3v.8"/>
<path d="M373.1 149.9l.3 .9M373.7 152.1l.1 .9M373.8 152.6v.3M373.8 154v.9M373.8 156v.8M373.8 157.9v.8M373.8 159.8v.7M373.9 159.8l-.1 .8M374 154.2l.1 .8M374.1 158l-.1 .8M374.1 156.1v.9M385.6 141.7v.9"/>
<path d="M385.6 143.7v.8M385.6 145.6v.8M385.6 147.5v.8M385.6 149.4v.8M385.6 151.3v.8M385.6 153.2v.8M385.6 155.1v.8M385.6 157v.8M385.6 158.9v.9M385.8 141.9v.8M385.8 143.8v.8M385.8 145.7v.8"/>
<path d="M385.8 147.6v.8M385.8 149.5v.8M385.8 151.4v.8M385.8 153.3v.8M385.8 155.2v.9M385.8 157.2v.8M385.8 159.1v.8M50.9 179.4l.6 .1 .7-.6-.5 .7 .5 .4-.7-.2-.6 .6 .5-.7zM52.5 178.8l1-.2-.3 .4 .3 .1v.2l-1 .6zM52.7 179.3l.6-.1-.6 .5zM52.7 178.9l.6-.1-.6 .4zM54 178.4a.62 .62 0 0 1 .7-.5 .62 .62 0 0 1 .5 .6 .78 .78 0 0 1-.6 .7 .78 .78 0 0 1-.8-.3z"/>
<path d="M54.2 178.4a.46 .46 0 0 1 .4-.3 .46 .46 0 0 1 .4 .3 .55 .55 0 0 1-.3 .6 .55 .55 0 0 1-.7-.2zM55.4 177.8l.6 .2 .6-.6-.5 .6 .5 .4-.6-.2-.7 .7 .6-.8zM57.7 177.1a.62 .62 0 0 1 .7-.5 .62 .62 0 0 1 .5 .6 .78 .78 0 0 1-.6 .7 .78 .78 0 0 1-.8-.3zM57.9 177.1a.46 .46 0 0 1 .4-.3 .46 .46 0 0 1 .4 .3 .55 .55 0 0 1-.3 .6 .55 .55 0 0 1-.7-.2zM59.3 176.4l.3-.1 .7 .6v-.8l.2-.1v1l-.3 .1-.7-.6v.9h-.2zM60.9 175.8l1-.3-.8 .4v.3l.7-.3-.7 .4v.4l.8-.2-1 .4zM114.8 161.5l-69.3 24.6M114.8 161.5h.1M114.8 161.5l.3 .6M115.1 162.1l-69.3 24.6M115.1 162.1h.1M116.9 175.2l-58.9 20.8"/>
<path d="M116.9 175.2v.1M116.9 175.3l-58.7 20.8M117 175.2h-.1M117.2 175.3l-58.6 20.6M117.6 176.1l-58.6 20.8h-.4l-.4-.8M117.6 176.1h.1M117.6 176.6l-58.8 20.7M117.6 176.6h.1M117.6 176.4l-58.8 20.8M117.6 176.4h.1M117.6 176.4v.2M197.2 161.4h.1"/>
<path d="M197.2 161.4l-.1 .6-137.1 48.5M197.3 161.2h.1M319 179.8l22.4 12.9h-1.4l-21-12.1zM319 177.9l25.7 14.8h-1.4l-24.3-14zM319 176l29 16.7h-1.4l-27.6-15.9zM319 174l32.3 18.7h-1.4l-30.9-17.8zM319 172.1l35.6 20.6h-1.4l-34.2-19.8zM319 170.2l38.9 22.5h-1.4l-37.5-21.7zM319 168.3l42.2 24.4h-1.4l-40.8-23.6zM319 166.4l45.5 26.3h-1.4l-44.1-25.5zM319 164.5l48.9 28.2h-1.4l-47.5-27.4zM319 162.6l52.2 30.1h-1.4l-50.8-29.3z"/>
<path d="M319 160.7l55.5 32h-1.4l-54.1-31.2zM327.7 161.9l.2 .9M328.4 164.1l.3 1.1M328.8 160.6l.2 .9M329.1 160.7v.8M329.3 160.9v.8M329.4 162.8l.3 1M329.4 166.6l.6 1.2M329.5 161v.4h.5M329.7 160h.3M330 161.3v.8M330 163.2v.8"/>
<path d="M330.2 165.2l.5 1.1M330.3 160h.6M330.3 161.4v.5M330.3 162v.2M330.3 163.3v.8M330.3 165.2v.1M330.8 161.7l-.6 .2 .2 .4M330.9 163.7v.8M330.9 165.6v.8M331 169.5l.9 1.3M331.1 163.8l.5 1.1M331.2 160v.8"/>
<path d="M331.2 164v.7M331.2 165.8v.8M331.6 167.9l.9 1.3M331.8 160.4v.8M331.8 166.1v.8M331.8 168v.2M332.1 160.6v.8M332.1 166.3v.8M332.1 168.2v.5M332.1 161.4h.1M332.2 168.8h.5M332.3 166.4l.5 1.1"/>
<path d="M332.7 167.5h.1M332.7 160.9v.3M332.7 167.3v.2M332.7 168.6v.8M333 168.8h.2M333 161.1h.1M333 168.7v.8M333 160h.6M333.1 161.1l-1 .3M333.6 169.1v.8M333.8 169.2l1.8 1.7M333.9 173.1l2.8 2.4"/>
<path d="M333.9 160h.5M333.9 169.3v.8M334 171.2l2 2M334.5 160.1v.6M334.5 169.9v.5M334.5 171.5v.3M334.8 160.2v.4M334.8 170.2v.4M334.8 171.7v.4M334.8 167.9l-.6 .4M334.9 171.7l.4 .5 .3-.1M335.2 172.4h.2"/>
<path d="M335.3 160.5l-1 .3M335.4 170.8v.2M335.4 172.3v.4M335.7 172.4h.4M335.7 172.2v.7M336.1 170.5l-.5 .5M336.3 166.8l-.6 .5M336.3 160h.1M336.4 172.6v.8M336.6 160h.4M336.6 172.7v.9M336.8 170.9l-.5 .5"/>
<path d="M337 173.8h.3M337.3 173.1v.8M337.3 169.3l-.5 .5M337.5 173.8h.7M337.5 173.3v.8M337.7 165.7l-.6 .5M338 169.7l-.5 .5M338.2 173.6v.8M338.4 173.8v.8M338.5 168.1l-.5 .5M338.8 174l.2 .2M339.1 174.1l-.1 .1"/>
<path d="M339.1 174.2v.8M339.2 164.6l-.6 .5M339.2 168.5l-.5 .5M339.4 174.3v.8M339.6 173.4l.4-.6v.8M339.7 166.9l-.5 .5M340 174.7v.8M340.3 172.9v.8M340.3 174.8v.9M340.4 173.8h.5M340.4 167.3l-.5 .5M340.6 163.6l-.6 .4"/>
<path d="M340.9 171.5v.7M340.9 173.3v.8M340.9 175.2v.8M340.9 165.7l-.5 .5M340.9 171.4l-.4 .6M341.2 178.1l3.5 1.2M341.2 173.8h.6M341.2 171.5v.9M341.2 173.5v.8M341.2 175.4v.8M341.3 172.4h.5M341.7 166.1l-.6 .5"/>
<path d="M341.8 175.7v.7h.3v-.5M341.8 170.1v.7M341.8 171.9v.8M341.8 173.8v.8M341.9 170l-.4 .6M342.1 162.5l-.7 .5M342.1 172.4h.6v.9M342.1 170.2v.8M342.1 172.1v.8M342.1 174v.8M342.1 164.4l-.5 .6M342.3 176.8h1.4"/>
<path d="M342.7 174.3l-.3 .7M342.7 168.8h.1M342.7 176.3l.3 .1M342.7 168.8v.6M342.7 170.5v.8M342.8 168.7l-.4 .6M342.9 164.9l-.5 .5M343 176.4h.1M343 168.8h.1M343 168.8v.8M343 170.7v.8M343 172.6v.8"/>
<path d="M343.3 163.2l-.5 .5M343.4 172.8l-.3 .7M343.5 161.4l-.6 .5M343.5 177.5l2.7 .7M343.6 167.5v.5M343.6 169.1v.9M343.6 171.1v.8M343.8 167.3l-.4 .6M343.9 167.5h.1M343.9 167.4v.8M343.9 169.3v.8M343.9 171.2v.3"/>
<path d="M344 171.3l-.3 .6M344.1 163.7l-.5 .5M344.6 162l-.6 .5M344.6 166.2v.5M344.6 167.8v.8M344.6 169.7v.3M344.7 169.7l-.3 .7M344.7 165.9l-.4 .6M344.8 166v.8M344.8 167.9v.8M345 160.3l-.7 .5M345.2 176.6l2.4 .6"/>
<path d="M345.3 162.4l-.5 .6M345.3 168.2l-.3 .6M345.5 164.8v.5M345.5 166.4v.8M345.6 176.8h.6M345.7 164.6l-.4 .6M345.7 164.6v.8M345.7 166.5v.7M345.8 160.8l-.6 .5M346 166.7l-.3 .6M346.2 163.8l.4-.6v.8M346.4 163.5v.4"/>
<path d="M346.4 165v.7M346.4 161.2l-.4 .6M346.4 161.2l.8 .6M346.6 161.3l1.9 1.1M346.6 165.1l-.3 .7M346.7 161.4h-.1M347.2 161.8l.2 .2-.3 .4M347.2 161.8h.1M347.3 163.6l-.3 .6M347.3 161.8v.1M347.3 162.2v.3M347.3 179.7h1.4"/>
<path d="M347.6 162v.7M347.6 179.9l1.6 .1M347.8 162.3h.3M347.8 162.3l.4 .1M347.8 162.3l-.2 .4M348.1 162.3l.1 .1M348.1 162.3h.1M348.2 162.3h.1M348.2 162.4l.6 .1M348.5 162.4h.1M348.7 178.6l1.5 .1M349.6 176.4v.8"/>
<path d="M349.7 174.5l-.1 .8M349.7 172.7v.8M349.8 170.8v.8M349.9 168.9l-.1 .8M349.9 167v.8M350 165.2v.8M350.1 163.3l-.1 .8M350.6 179.7h1.4M351.2 162.7v.1M351.3 177.4l-1.1 .1M351.8 162.6v.1M352.1 162.6l-1.1 .1"/>
<path d="M352.2 162.6l-1.1 .2M352.5 180l-1.3 .1M353.1 163.1l.3 1M353.3 178.5l-1.2 .1M353.6 162.1h.1M353.7 162h.1M353.7 163.5v.8M353.7 162l-.1 .1M353.7 162l-.3 .2 .2-.1M353.8 165.4l.3 1M353.9 161.8v.1M353.9 163.6v.8"/>
<path d="M353.9 165.5v.4M353.9 179.7h.6M354 177l-1.1 .2M354 161.7l-.7 .4M354.1 161.8l-.4 .2M354.1 163.7l.7 1.2M354.5 167.8l.3 .9M354.6 164.5v.3M354.6 165.9v.8M354.6 167.8v.2M354.8 161.1h.1M354.8 166v.9"/>
<path d="M354.8 168v.8M354.9 168.8h.6M355.2 179.6l-1.1 .2M355.2 170.1l.3 .9v-.8M355.3 160.6l-.5 .5 .6-.3 1.6 1.6M355.4 160.6h.1M355.5 166.4v.8M355.5 168.3v.8M355.6 166.5l.7 1.2M355.7 168.8h.6M355.7 166.7v.7M355.7 168.5v.8"/>
<path d="M355.7 170.4v.8M355.8 178.1l-1 .2M355.9 167.5h.2M355.9 172.4l.3 1M355.9 172.4h.1M356.4 168.9v.8M356.4 170.8v.8M356.4 172.7v.8M356.6 174.7l.3 1M356.7 169v.8M356.7 170.9v.8M356.7 172.8v.8"/>
<path d="M356.7 174.7v.2M356.7 176.7l-1.1 .1h1.4M356.9 163.4l1.9 1.9M356.9 173.8h.4M357.1 169.3l.7 1.2M357.3 169.6v.6M357.3 171.3v.8M357.3 173.2v.8M357.3 175.1v.8M357.5 179l-1 .3M357.6 173.8h.6M357.6 170.1v.2"/>
<path d="M357.6 171.4v.9M357.6 173.4v.8M357.6 175.3v.8M357.8 172.4h.4M358 177.4l-.9 .3M358.2 175.6v.8h.3v-.6M358.2 171.8v.8M358.2 173.7v.8M358.5 172.4h.3M358.5 172v.8M358.5 173.9v.8M358.6 172.1l.7 1.2"/>
<path d="M358.9 176.8h.6M359.1 176.2v.2h.3M359.1 172.9v.3M359.1 174.3v.8M359.4 174.4v.8M359.4 176.3v.1M359.5 178.3l-.8 .3M359.6 165l2 1.9M359.9 176.6l-.8 .4M360 174.8v.8M360.2 174.9l.2 .4 .2-.2M360.3 175.1v.6"/>
<path d="M360.6 160l.3 .2M360.7 165.6l2.9 2.5M360.9 175.3l.1 .8 .7-.4M361.2 160.2v.1M361.2 175.5v.5M361.4 177.5l-.8 .3M361.4 167.9l1.9 1.9M361.9 174.1v.6M362 174l-.6 .5M362.1 174.1v.8M362.8 174.4v.7M363 176.5l-.7 .4"/>
<path d="M363 160h.7M363 173.2v.3M363 174.6v.3M363.2 174.7l-.6 .5M363.4 172.9l-.6 .5M363.5 173.8h.2M363.7 173.1v.8M363.9 173.8h.6M363.9 160h.3M363.9 173.2v.8M364.2 169.5l1.9 1.9M364.5 175.5l-.6 .4"/>
<path d="M364.6 172l-.1 .4M364.6 160.2v.8M364.6 173.6v.1M364.7 173.6l-.6 .5M364.8 171.8l-.6 .5M364.9 172.4h.6M364.9 160.4v.8M364.9 171.8v.8M365.2 161.4h.3M365.5 160.7v.8M365.5 172.2v.7M365.8 161.4h.6"/>
<path d="M365.8 172.4h.1M365.8 160.9v.8M365.8 172.4v.3M365.9 174.4l-.5 .4M366 172.5l-.6 .5M366.1 160h.3M366.2 170.7l-.4 .3M366.4 161.3v.8M366.4 170.8v.8M366.7 171v.8l.5-.5M366.7 160h.6M366.7 161.4v.8"/>
<path d="M367.1 169.3l-.3 .6M367.2 173.2l-.5 .5M367.3 161.8v.8M367.3 169.4v.8M367.6 160v.8M367.6 161.9v.9M367.6 169.6v.8M367.9 162.9l2.5 1-.2 .4M368 167.9l-.4 .6M368.2 160.4v.8M368.2 162.3v.8M368.2 168v.8"/>
<path d="M368.2 170h.1M368.2 170l-.4 .5M368.4 171.9l-.5 .6M368.5 160.6v.8h.6M368.5 168.8h.5M368.5 162.5v.7M368.5 168.2v.8M368.8 166.5l-.3 .6M369.1 167.5h.1M369.1 160.9v.8M369.1 162.8v.6M369.1 166.7v.8"/>
<path d="M369.1 168.6v.1M369.2 168.6l-.4 .6M369.4 167.5h.5M369.4 161.4h.5M369.4 161.1v.8M369.4 163v.5M369.4 165.6v.1M369.4 166.8v.8M369.4 170.6l-.4 .6M369.7 165.1l-.4 .6M370 167.2l-.3 .6M370 161.4v.9"/>
<path d="M370 163.4v.4M370 165.3v.8M370.3 160.4v.1M370.3 161.6v.8M370.3 163.5v.4M370.3 164v.3M370.3 165.4v.8M370.4 169.3l-.4 .6M370.8 165.7l-.3 .6M371 160.5v.4M371 162v.8M371 163.9v.8"/>
<path d="M371.2 167.9l-.3 .6M371.2 160.6v.4M371.2 162.1v.8M371.2 164v.6M371.3 160.3v.3l-1.3-.2M371.4 164.1l-.3 .7M371.9 161.4h-.1M371.9 160.6v.8M371.9 162.5v.2M371.9 162.5l-.2 .7M372 166.4l-.3 .6M372.1 160.7v.9"/>
<path d="M372.2 161.3h-.1M372.3 160.9l-.1 .7M372.6 164.8l-.3 .7M373.1 163.2l-.2 .7M373.6 161.6l-.2 .7M385.6 160.9v.8M385.6 162.8v.8M385.6 164.7v.8M385.6 166.6v.8M385.6 168.5v.8M385.6 170.4v.8M385.6 172.3v.8"/>
<path d="M385.6 174.2v.8M385.6 176.1v.9M385.6 178.1v.8M385.6 180v.8M385.8 161v.8M385.8 162.9v.8M385.8 164.8v.8M385.8 166.7v.8M385.8 168.6v.8M385.8 170.5v.8M385.8 172.4v.9M385.8 174.4v.8"/>
<path d="M385.8 176.3v.8M385.8 178.2v.8M45.5 186.1l.3 .6M45.8 186.6v.1M45.9 186.7l13.1 23.5M46.6 186.5h.1M46.6 186.5l13.4 24M58 196l58.7-20.8 .5 .1 .6 1.1-.2 .3-58.6 20.8-.5-.2zM58 196h.1M58 196l.2 .1M58.8 197.3h.1M58.8 197.2h.1"/>
<path d="M58.8 197.2v.1M246.5 193.3l.2 .1M247.5 194.3l.1 .1M252.3 186.8h.2l.4 .6 .4-.6h.2l-.5 .8 .5 .8h-.2l-.4-.7-.5 .7h-.2l.6-.8zM253.8 186.8h.6a.39 .39 0 0 1 .5 .3 .39 .39 0 0 1-.3 .5 .45 .45 0 0 1 .3 .5 .45 .45 0 0 1-.5 .3h-.6zM254 187.7h.4a.3 .3 0 0 1 .3 .2 .3 .3 0 0 1-.3 .3h-.4zM254 187h.4a.25 .25 0 0 1 .3 .2 .25 .25 0 0 1-.3 .3h-.4zM256.8 186.8h.2l.4 .6 .4-.6h.3l-.6 .8 .6 .8h-.2l-.5-.7-.4 .7h-.3l.6-.8zM260.8 186.8h.3l.7 1.4v-1.4h.2v1.6h-.3l-.7-1.3v1.3h-.2zM262.4 186.8h1v.2h-.8v.5h.8v.2h-.8v.5h.9v.2h-1.1zM319 191.2l2.5 1.5h-1.4l-1.1-.6zM319 189.3l5.8 3.4h-1.4l-4.4-2.6z"/>
<path d="M319 187.4l9.1 5.3h-1.4l-7.7-4.5zM319 185.5l12.4 7.2h-1.4l-11-6.4zM319 183.6l15.8 9.1h-1.5l-14.3-8.3zM319 181.7l19.1 11h-1.4l-17.7-10.2zM319 191.7h.9M319 191.5h.5M321.4 191.5h1.4M321.8 191.7h1.4M324.7 191.5h1.4M325.1 191.7h1.4M328 191.5h1.4M328.4 191.7h1.4"/>
<path d="M331.3 191.5h1.4M331.7 191.7h1.4M331.9 191.9h1.4M332.6 192.3h1.4M334.6 191.5h1.5M335 191.7h1.4M335.2 191.9h1.4M335.9 192.3h1.4M337.5 192.4l-.1 .3M338 191.5h1.4M338.3 191.7h1.4M338.5 191.9h1.4"/>
<path d="M339.2 192.3h1.5M339.4 192.4h1.4M341.3 191.5h1.4M341.6 191.7h1.4M341.8 191.9h1.5M342.6 192.3h1.4M344.6 191.5h1.4M344.9 191.7h1.4M345.2 191.9h1.4M345.9 192.3h1.4M347.9 191.5h1.4M348.2 191.7h1.5"/>
<path d="M348.5 191.9h1.4M349.2 192.3h1.4M349.4 192.4h1.4M349.4 192.4h.1M351.2 191.5h1.4M351.6 191.7h1.4M351.8 191.9h1.4M352.5 192.3h1.4M352.7 192.4h.1M354.5 191.5h1.4M354.9 191.7h1.4M355.1 191.9h1.4"/>
<path d="M355.8 192.3h1.4M357.8 191.5h1.4M358.2 191.7h1.4M358.4 191.9h1.4M359.1 192.3h1.4M361.1 191.5h1.4M361.5 191.7h1.4M361.7 191.9h1.4M362.4 192.3h1.4M364 192.4h-1v.2M364.4 191.5h1.5M364.8 191.7h1.4"/>
<path d="M365 191.9h1.4M365.7 192.3h1.4M367.8 191.5h1.4M368.1 191.7h1.4M368.3 191.9h1.4M369 192.3h1.5M371.1 191.5h1.4M371.4 191.7h1.4M371.6 191.9h1.4M372.4 192.3h1.4M374.4 191.5h1.4M374.7 191.7h1.4"/>
<path d="M374.9 191.9h1.5M375.7 192.3h1.4M375.8 192.3h1.4M375.8 192.3h.1M377.3 192.4h-.2v.3M377.7 191.5h1.4M378 191.7h1.5M378.3 191.9h1.4M379.1 192.3h.9M380 192.3h.1M380.2 192.2l-1.2 .1M381 191.5h1.4"/>
<path d="M381.4 191.7h1.4M385.4 191.5l-.1 .2M385.5 191.4l-1.2 .1M385.6 181.9v.8M385.6 183.8v.8M385.6 185.7v.8M385.6 187.6v.8M385.6 189.5v.8M385.8 191.5l-1.1 .2M385.8 180.1v.8M385.8 182v.8M385.8 183.9v.8"/>
<path d="M385.8 185.8v.8M385.8 187.7v.8M385.8 189.6v.9M387.5 194.3l-.1 .1M388.5 193.3l-.1 .1M56.6 203.5h.1M59 210.2h.1M59.1 210.2v.5M59.7 210l-.7 .2M60 210.5h.1"/>
<circle cx="255.9" cy="187.6" r=".8"/>
<circle cx="256" cy="187.6" r=".59"/>
<circle cx="259.7" cy="187.6" r=".8"/>
<circle cx="259.7" cy="187.6" r=".59"/>
</g>
<path d="M246.5 140v-86h142v86" fill="none" stroke="#504e49" stroke-width=".3"/>
<g fill="#504e49">
<path d="M246.5 54l2.1-.5v1z"/>
<path d="M386.4 53.5l2.1 .5-2.1 .5z"/>
</g>
<path d="M317.5 85.6h-90.5v108.8h90.5" fill="none" stroke="#504e49" stroke-width=".3"/>
<g fill="#504e49">
<path d="M227 85.6l.5 2h-1z"/>
<path d="M226.5 192.4h1l-.5 2z"/>
</g>
<path d="M12 269.3h396zM12 269h396v.3h-396z" fill-rule="evenodd" fill="#504e49"/>
<text font-size="7.8" fill="#141413" x="12" y="24.7">原版 2013 黑色 Xbox One 与分区机壳</text>
<text font-size="3.5" fill="#141413" x="12" y="274.9">Microsoft Xbox One · 原版结构学习图册</text>
<g font-size="3.2" fill="#1b365d">
<text x="12" y="15.3">Model 1540 / 500 GB · 1537 控制器与 Kinect2</text>
<text x="360.3" y="15.3">图号 XboxOne-DWG-01 / 共 12 页</text>
<text x="314.9" y="52.4">343</text>
<text x="219.8" y="140">263</text>
</g>
<g font-size="3.2" fill="#504e49">
<text x="12" y="30.9">本图册通过原生实体投影、剖面和爆炸视图说明原版黑色 Xbox One 的分区机壳、三热管散热、光驱硬盘及原版 1537 双板控制器，并展示 Kinect2、外置电源和聊天耳麦；全部内部电路、光学与局部尺寸为非功能性近似。</text>
<text x="198.7" y="274.5">单位 mm · 比例见各视图</text>
<text x="317.6" y="274.5">图号 XboxOne-DWG-01</text>
<text x="12" y="279.3">局部尺寸为本模型近似值 · 内部为布局示意</text>
<text x="198.7" y="278.8">CAD Study · 2026-10-09</text>
<text x="317.6" y="278.8">第 1 / 12 页 · A3</text>
</g>
<g font-size="3.2" fill="#141413">
<text x="100.6" y="244">原版亮面与通风分区 · 0.444:1</text>
<text x="293.1" y="244">官方名义包络与模型投影 · 0.414:1</text>
<text x="12" y="253.3">28 轮建模记录，1791 个组件条目，1870 个实体；以原生编号和清单核对。 微软官方家族规格表的原版一列提供 343 × 263 × 80 mm 包络；壁厚、孔位和附件尺寸近似。</text>
<text x="12" y="258.6">控制器采用原版双板、四组电机与双 AA；保留 Kinect2、外置电源、耳麦及 HDMI/区域 AC，不含游戏介质或可选充电套件。</text>
</g>
</svg>
